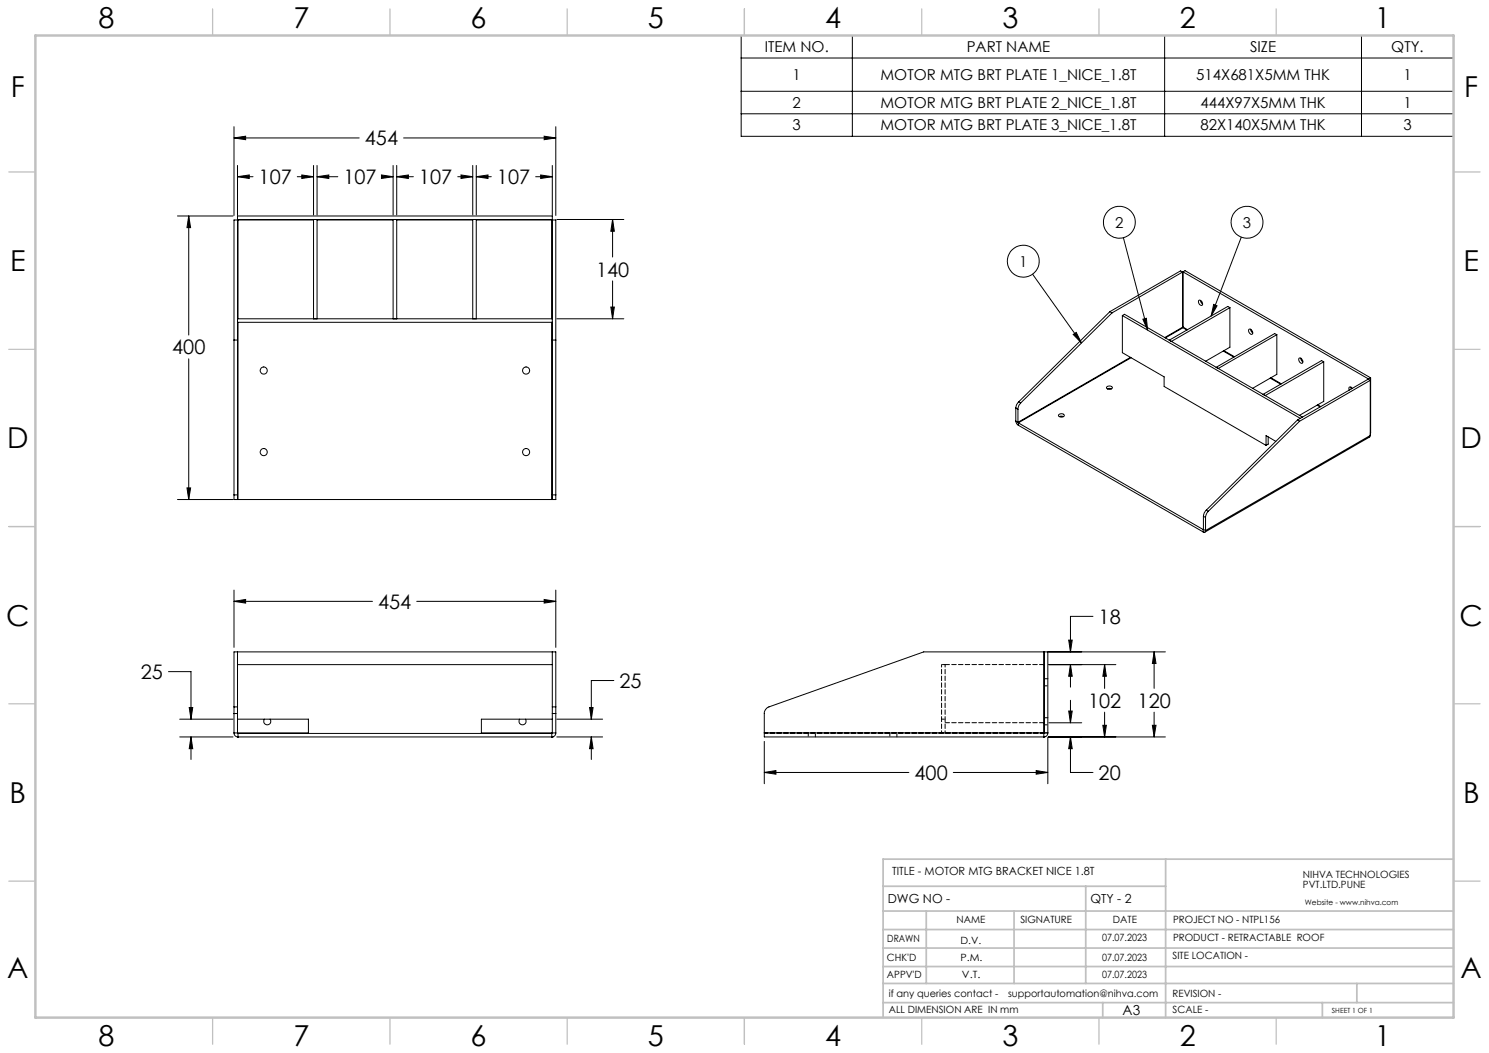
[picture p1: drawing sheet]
<svg xmlns="http://www.w3.org/2000/svg" width="420mm" height="297mm" viewBox="0 0 420 297" stroke-linecap="round" stroke-linejoin="round" font-family="sans-serif">
<g fill="none" stroke="#000" stroke-width=".28">
<path d="M209.1 10h200.9v28.4h-200.9zM209.1 16.4h200.9M240.4 10v28.4M328.5 10v28.4M384 10v28.4M66 38.9l3.3-.5v1zM66 35.7v25.1M66 38.9h35.3M113.8 38.9h43M153.5 38.4l3.3 .5-3.3 .5zM156.8 35.7v25.1M209.1 25.7h200.9"/>
<path d="M209.1 32.1h200.9M67 49.8l3.3-.4v.9zM67 46.7v14.1M67 49.8h4.4M83.9 49.8h4.5M85.1 49.4l3.3 .4-3.3 .5zM88.4 46.7v13.9M89.4 49.8l3.3-.4v.9zM89.4 49.8h5.9M89.4 46.7v13.9M107.6 49.4l3.3 .4-3.3 .5zM107.8 49.8h3.1"/>
<path d="M110.9 46.7v13.9M111.9 49.8l3.3-.4v.9zM111.9 49.8h4.7M111.9 46.7v13.9M129.1 49.8h4.2M130 49.4l3.3 .4-3.3 .5zM133.3 46.7v13.9M134.3 49.8l3.4-.4v.9zM134.3 49.8h4.3M134.3 46.7v13.9M151.1 49.8h4.7M152.5 49.4l3.3 .4-3.3 .5z"/>
<path d="M155.8 46.7v14.1M50.1 60.9h15.6M53.2 60.9l.6 3.3h-1.1zM53.2 60.9v33.6M67 62.1h.1M67 61.9v.2M67 62.1h-1v77.5M67 61.9h88.8M67 61.9v-1h88.8v1M67 62.1v77.5M67.1 62.1v27.8M67.1 62.1h21.3"/>
<path d="M88.4 61.9v28M89.4 61.9v28M89.4 62.1h21.5M110.9 61.9v28M111.9 61.9v28M111.9 62.1h21.4M133.3 61.9v28M134.3 61.9v28M134.3 62.1h21.3M155.6 62.1h.2M155.6 62.1v27.8M155.8 61.9v.2"/>
<path d="M155.8 62.1h1v77.5M155.8 62.1v77.5M157.1 61.9h18.9M172.8 61.9l.5 3.3h-1zM172.8 61.9v10.6M172.8 79.2v10.7M291.3 77.3l13.7 19.4M316.9 67l6.8 26.1M333.6 76.7l-19.9 11.6M333.6 76.7v15.6M333.6 76.7l-.6-.3-19.9 11.5M333.7 76.7v15.5"/>
<path d="M333.7 76.7l52.3 30.2M333.7 76.7l.6-.4 52.3 30.3M350.1 66.9l-8.5 22.2M66 95.9h1M67 89.9h88.8M67 90.9h88.8M67.1 90.9v50M155.6 90.9v50M155.8 95.9h1M157.1 89.9h18.9M172.3 86.6h1l-.5 3.3zM302.7 94.3l.9-.5 1.4 2.9z"/>
<path d="M313.1 87.9l.6 .4M313.1 87.9l-25.8 25.4M313.7 88.3l-25.8 25.4M316.6 89v10.5l11.8 6.8v2.7l28.7 16.6M316.6 89l50.2 29M316.6 89l.6-.4 50.2 29M322.4 90l1-.2 .3 3.3zM329.8 96l16.5-9.6 .6 .4-16.5 9.5zM333.6 92.3l.1 .1M333.6 92.3l-5.1 2.9M333.7 92.2l-.1 .2M333.7 92.4l-5 2.9"/>
<path d="M333.7 92.4l1.1 .7M333.7 92.2l1.3 .8M338.1 84.8a.85 .85 0 0 1 1 .3 .85 .85 0 0 1-.1 1 1.04 1.04 0 0 1-.9-1.3zM338.6 84.7l.2 .6 .4 .4M342.3 85.9l1 .4-1.7 2.8zM345.1 99l2.9 1.7M345.2 98.9l3 1.7M346.9 86.8v11.1l-6.8 4M352.4 92.8a.91 .91 0 0 1 .8 .5 .91 .91 0 0 1-.1 1 .96 .96 0 0 1-.7-1.5zM352.8 92.9l.2 .6 .4 .4M360.2 94.4v11.2l-6.9 3.9M53.2 101.2v39.7"/>
<path d="M286.5 118.8l.2 .6 .5 .5M286.5 115.1l.6 .3M286.5 118.8l.6 .3M286.5 115.1v3.7M287.1 119.1l.1 .2M287.1 115.4v3.7M287.2 119.3l52.2 30.1M287.2 119.9l52.2 30.1M287.2 119.3v.6M287.3 113.3l-.6 .9-.2 .9M287.3 113.3l.6 .4M287.9 113.7l-.5 .6-.3 1.1"/>
<path d="M298.6 117a.89 .89 0 0 1 .9-.3 .89 .89 0 0 1 .7 .6 .85 .85 0 0 1-.9 .4 .85 .85 0 0 1-.7-.7zM298.8 117.5l.6-.1 .6 .1M312.2 109.1a.89 .89 0 0 1 .9-.3 .89 .89 0 0 1 .6 .7 .85 .85 0 0 1-.9 .4 .85 .85 0 0 1-.6-.8zM312.3 109.7l.6-.2 .6 .2M318.9 100.8l-31.8 18.3M319.1 100.9l-31.9 18.4M343 103.6l16.6-9.5 .6 .3-16.6 9.5zM356.3 111.2l16.5-9.5 .6 .4-16.5 9.5zM358.3 106.6l2.9 1.8M358.5 106.5l2.9 1.8M366 118.5l.6 .3M366 118.5l-25.7 25.4"/>
<path d="M366.5 101a.95 .95 0 0 1 .8 .5 .95 .95 0 0 1 0 1 1.01 1.01 0 0 1-.8-1.5zM366.6 118.8l-25.8 25.4M366.9 101l.2 .7 .4 .4M371.5 114.3l.9 .5M371.7 114.2l.8 .5M373.4 102.1v11.1l-6.9 4M381.1 109.2a.48 .48 0 0 0-.6 .2 .48 .48 0 0 0 .1 .6M381.1 109.2l.3 .3M381.1 109.2l.1 .5M386 106.9v.1M386.5 107.3l-19.9 11.5M386.5 107.3v15.5"/>
<path d="M386.5 107.3l-.6-.3-19.9 11.5M386.6 106.6l-.6 .3M386.6 106.6v15.5M52.7 137.6h1.1l-.6 3.3zM66 139.6v1.3h1M66 139.6h1M67 139.6v1.3M155.8 139.6v1.3M155.8 139.6h1M156.8 139.6v1.3h-1M357.7 123.2v2.1l-.6 .3M359.9 124.5l-2.8-1.6v2.7"/>
<path d="M386.5 122.8l-.2 .5-46.5 26.8M386.5 122.8l-46.5 26.8M386.6 122.1l-.1 .5M386.6 122.1l-.1 .1M50.1 140.9h15.6M67 140.9h.1M67.1 140.9h88.5M155.6 140.9h.2M339.4 149.4v.6M339.4 149.3v.1M339.4 145.6l.6 .3M339.4 149.3l.6 .3"/>
<path d="M339.4 145.6v3.7M340 149.6a.4 .4 0 0 1-.1 .5 .4 .4 0 0 1-.5-.1M340 145.9v3.7M340.3 143.9l-.6 .8-.3 .9M340.3 143.9l.5 .3M340.8 144.2l-.4 .6-.4 1.1M66 169.6l3.3-.5v1zM66 166.4v16.2M66 169.6h39.1M117.5 169.6h39.3M153.5 169.1l3.3 .5-3.3 .5zM156.8 166.4v16.2"/>
<path d="M308.3 173.8h-6.4v10.1M47.5 189.4h6.4v13.4M53.4 199.6h1l-.5 3.2zM66 199.4v1.9M66 199.4v-15.5h90.8v15.5M66 199.4h1M67 199.4v1.9M67 183.9v15.5M67 187.5h88.8M155.8 199.4v1.9M155.8 183.9v15.5M155.8 199.4h1"/>
<path d="M156.8 199.4v1.9M166.3 199.6h1l-.5 3.2zM173.1 191.9h-6.3v10.9M294.4 187.5h.2M295.7 183.9h33M295.8 187.5h18.9M301.4 180.5h1l-.5 3.4zM301.9 187.5l.5 3.2h-1zM301.9 187.5v6.3M301.9 197.5v6.4M311.6 187.5l.5 3.2h-1zM311.6 187.5v6.7"/>
<path d="M325.5 183.9l.6 3.2h-1.1zM325.5 183.9v10.3M50.7 202.8h15M50.7 207.9h15M53.9 207.9l.5 3.3h-1zM53.9 207.9v6.3M66 206.7a1.09 1.09 0 0 0 1.1 1.2v-1M66 201.3v5.4M66 206.7h21M66 201.3h1M67 201.3l.1 5.6M67 207.9h.1"/>
<path d="M67 202.8h20v4.1M67 207.9h88.8M67.1 206.9h88.5M74.6 202.8a1 1 0 0 0 .1 1.4 1 1 0 0 0 1.4 0 1 1 0 0 0 .1-1.4M135.8 206.7h21M146.6 202.8a1 1 0 0 0 .1 1.4 1 1 0 0 0 1.4 0 1 1 0 0 0 .1-1.4M155.8 201.3l-.2 5.6M155.8 207.9h.1M155.8 202.8h-20v4.1M155.8 201.3h1M156.8 206.7a1.09 1.09 0 0 1-1.2 1.2v-1M156.8 201.3v5.4"/>
<path d="M157.1 202.8h12.9M157.1 207.9h12.9M166.8 207.9l.5 3.3h-1zM166.8 207.9v6.3M215.6 206.7v-5.4a2 2 0 0 1 1.3-1.9l43.7-15.5h33.8v22.8M215.6 206.7v1.2h78.8M215.6 206.7h78.8M215.6 217.9l3.3-.6v1.1zM215.6 209.1v11.9M215.6 217.9h40.8M268.9 217.9h26.7M292.3 217.3l3.3 .6-3.3 .5z"/>
<path d="M294.4 206.7v1.2M294.4 207.9h.1M294.4 203.9h.2M294.6 206.7l-.2 .2M294.6 206.7v-22.8h1v22.8M294.6 206.7h1M295.6 206.7a1.09 1.09 0 0 1-1.2 1.2M295.6 208v13M295.7 207.9h33M295.8 203.9h9.3M301.4 200.6h1l-.5 3.3zM301.9 207.9l.5 3.3h-1z"/>
<path d="M301.9 207.9v10h6.4M311.1 204.6h1l-.5 3.3zM311.6 200.9v7M325 204.6h1.1l-.6 3.3zM325.5 200.9v7"/>
<circle cx="288.6" cy="73.7" r="4.5"/>
<circle cx="315.7" cy="62.7" r="4.5"/>
<circle cx="351.8" cy="62.7" r="4.5"/>
<circle cx="74.4" cy="104.5" r="1"/>
<circle cx="148.4" cy="104.5" r="1"/>
<circle cx="74.4" cy="127.5" r="1"/>
<circle cx="148.4" cy="127.5" r="1"/>
</g>
<g fill="none" stroke="#c0c0c0" stroke-width=".35">
<path d="M60 2.5v7.5M110 2.5v7.5M160 2.5v7.5M210 2.5v7.5M260 2.5v7.5M310 2.5v7.5M360 2.5v7.5M2.5 48.5h7.5M410 48.5h7.5M2.5 98.5h7.5M410 98.5h7.5M2.5 148.5h7.5"/>
<path d="M410 148.5h7.5M2.5 198.5h7.5M410 198.5h7.5M2.5 248.5h7.5M410 248.5h7.5M60 287v7.5M110 287v7.5M160 287v7.5M210 287v7.5M260 287v7.5M310 287v7.5M360 287v7.5"/>
</g>
<g fill="none" stroke="#c0c0c0" stroke-width=".5">
<path d="M249.1 257h160.9M249.1 250h79.7M261.3 257v20.4M286 257v20.4M306.2 250v27.4M328.8 242.3v44.7M410 242.3h-160.9v44.7M249.1 272.6h160.9M249.1 267.4h160.9M249.1 262.2h160.9M249.1 277.4h160.9M382.7 277.4v5.4"/>
<path d="M249.1 282.8h160.9M311 282.8v4.2M373 282.8v4.2"/>
</g>
<path d="M10 10h400v277h-400z" fill="none" stroke="#c0c0c0" stroke-width=".7"/>
<g fill="#000">
<path d="M302.7 94.3l.9-.5 1.4 2.9zM322.4 90l1-.2 .3 3.3zM342.3 85.9l1 .4-1.7 2.8z"/>
<path d="M66 169.6l3.3-.5v1zM153.5 169.1l3.3 .5-3.3 .5zM53.4 199.6h1l-.5 3.2zM53.9 207.9l.5 3.3h-1zM166.8 207.9l.5 3.3h-1zM166.3 199.6h1l-.5 3.2zM172.8 61.9l.5 3.3h-1zM172.3 86.6h1l-.5 3.3zM53.2 60.9l.6 3.3h-1.1zM52.7 137.6h1.1l-.6 3.3zM66 38.9l3.3-.5v1zM153.5 38.4l3.3 .5-3.3 .5zM67 49.8l3.3-.4v.9zM85.1 49.4l3.3 .4-3.3 .5zM89.4 49.8l3.3-.4v.9zM107.6 49.4l3.3 .4-3.3 .5zM111.9 49.8l3.3-.4v.9zM130 49.4l3.3 .4-3.3 .5zM134.3 49.8l3.4-.4v.9zM152.5 49.4l3.3 .4-3.3 .5zM325.5 183.9l.6 3.2h-1.1zM325 204.6h1.1l-.6 3.3zM311.6 187.5l.5 3.2h-1zM311.1 204.6h1l-.5 3.3zM292.3 217.3l3.3 .6-3.3 .5zM215.6 217.9l3.3-.6v1.1zM301.4 200.6h1l-.5 3.3zM301.9 207.9l.5 3.3h-1zM301.4 180.5h1l-.5 3.4zM301.9 187.5l.5 3.2h-1z"/>
</g>
<path d="M266.6 187.4h27.8M294.4 203.8h-27.8" fill="none" stroke="#000" stroke-width=".28" stroke-dasharray="1.3 .6"/>
<g fill="none" stroke="#000" stroke-width=".28" stroke-dasharray="1.3 .6" stroke-dashoffset=".5">
<path d="M266.6 187.4h-1M294.6 193.4h1M295.6 191.4h-1M228 206.8v1M230 207.8v-1M251 206.8v1M253 207.8v-1M265.6 202.8h1M265.6 206.8v-4M266.6 206.8v-4M294.6 204.4h1M295.6 206.7h-1"/>
<path d="M295.6 202.4h-1"/>
</g>
<path d="M265.6 187.4v15.4M266.6 187.4v15.4" fill="none" stroke="#000" stroke-width=".28" stroke-dasharray="1.3 .6" stroke-dashoffset=".6"/>
<path d="M215.6 206.7h78.8M294.4 206.8h-78.8M294.4 206.7h-78.8" fill="none" stroke="#000" stroke-width=".28" stroke-dasharray="1.3 .6" stroke-dashoffset=".3"/>
<g font-size="8.1">
<text x="27.8" y="8">8</text>
<text x="82.8" y="8">7</text>
<text x="132.8" y="8">6</text>
<text x="182.8" y="8">5</text>
<text x="232.8" y="8">4</text>
<text x="282.8" y="8">3</text>
<text x="332.8" y="8">2</text>
<text x="387.8" y="8">1</text>
<text x="3" y="27.2">F</text>
<text x="413" y="27.2">F</text>
<text x="2.8" y="76.5">E</text>
<text x="412.8" y="76.5">E</text>
<text x="2" y="126.5">D</text>
<text x="412" y="126.5">D</text>
<text x="1.7" y="176.5">C</text>
<text x="411.7" y="176.5">C</text>
<text x="2.7" y="226.5">B</text>
<text x="412.7" y="226.5">B</text>
<text x="2" y="275.7">A</text>
<text x="412" y="275.7">A</text>
<text x="27.8" y="295">8</text>
<text x="82.8" y="295">7</text>
<text x="132.8" y="295">6</text>
<text x="182.8" y="295">5</text>
<text x="232.8" y="295">4</text>
<text x="282.8" y="295">3</text>
<text x="332.8" y="295">2</text>
<text x="387.8" y="295">1</text>
</g>
<g font-size="5.6">
<text x="102.9" y="41">454</text>
<text x="72.9" y="52">107</text>
<text x="96.9" y="52">107</text>
<text x="118.2" y="52">107</text>
<text x="140.2" y="52">107</text>
<text x="168.1" y="78">140</text>
<text x="48.6" y="100">400</text>
<text x="106.6" y="171.7">454</text>
<text x="309.9" y="176">18</text>
<text x="39.7" y="191.6">25</text>
<text x="174.7" y="194.1">25</text>
<text x="306.9" y="199.6">102</text>
<text x="320.9" y="199.6">120</text>
<text x="258" y="220">400</text>
<text x="309.9" y="220">20</text>
</g>
<g font-size="4.2">
<text x="215.7" y="14.7">ITEM NO.</text>
<text x="272.7" y="14.7">PART NAME</text>
<text x="352.6" y="14.7">SIZE</text>
<text x="392.4" y="14.7">QTY.</text>
<text x="223.6" y="22.6">1</text>
<text x="248.4" y="22.6">MOTOR MTG BRT PLATE 1_NICE_1.8T</text>
<text x="337.4" y="22.6">514X681X5MM THK</text>
<text x="395.8" y="22.6">1</text>
<text x="223.6" y="30.5">2</text>
<text x="248.4" y="30.5">MOTOR MTG BRT PLATE 2_NICE_1.8T</text>
<text x="338.6" y="30.5">444X97X5MM THK</text>
<text x="395.8" y="30.5">1</text>
<text x="223.6" y="36.8">3</text>
<text x="248.4" y="36.8">MOTOR MTG BRT PLATE 3_NICE_1.8T</text>
<text x="338.6" y="36.8">82X140X5MM THK</text>
<text x="395.8" y="36.8">3</text>
<text x="314.6" y="64.2">2</text>
<text x="350.6" y="64.2">3</text>
<text x="287.5" y="75.2">1</text>
</g>
<text font-size="3.9" x="316.7" y="286.4">A3</text>
<g font-size="3.5">
<text x="250.4" y="254.8">DWG NO -</text>
<text x="307.6" y="254.8">QTY - 2</text>
</g>
<text font-size="3.2" x="251.6" y="246.9">TITLE - MOTOR MTG BRACKET NICE 1.8T</text>
<g font-size="2.8">
<text x="367.5" y="247.7">NIHVA TECHNOLOGIES</text>
<text x="367.5" y="250.5">PVT.LTD.PUNE</text>
<text x="269.8" y="260.4">NAME</text>
<text x="287.8" y="260.4">SIGNATURE</text>
<text x="313.9" y="260.5">DATE</text>
<text x="330.9" y="260.5">PROJECT NO - NTPL156</text>
<text x="250.3" y="265.7">DRAWN</text>
<text x="270.9" y="266.1">D.V.</text>
<text x="310.9" y="265.5">07.07.2023</text>
<text x="330.9" y="265.5">PRODUCT - RETRACTABLE ROOF</text>
<text x="250.2" y="271.1">CHK'D</text>
<text x="250.2" y="275.8">APPV'D</text>
<text x="270.9" y="271.1">P.M.</text>
<text x="271.3" y="275.8">V.T.</text>
<text x="310.9" y="271.1">07.07.2023</text>
<text x="310.9" y="275.8">07.07.2023</text>
<text x="330.7" y="270.6">SITE LOCATION -</text>
<text x="250.7" y="281.1">if any queries contact -</text>
<text x="284.3" y="281.1">supportautomation@nihva.com</text>
<text x="330.7" y="281.1">REVISION -</text>
<text x="250.7" y="285.6">ALL DIMENSION ARE IN mm</text>
<text x="330.7" y="285.6">SCALE -</text>
</g>
<text font-size="2.1" x="368.1" y="255.1">Website - www.nihva.com</text>
<text font-size="2" x="375.7" y="285.6">SHEET 1 OF 1</text>
</svg>
